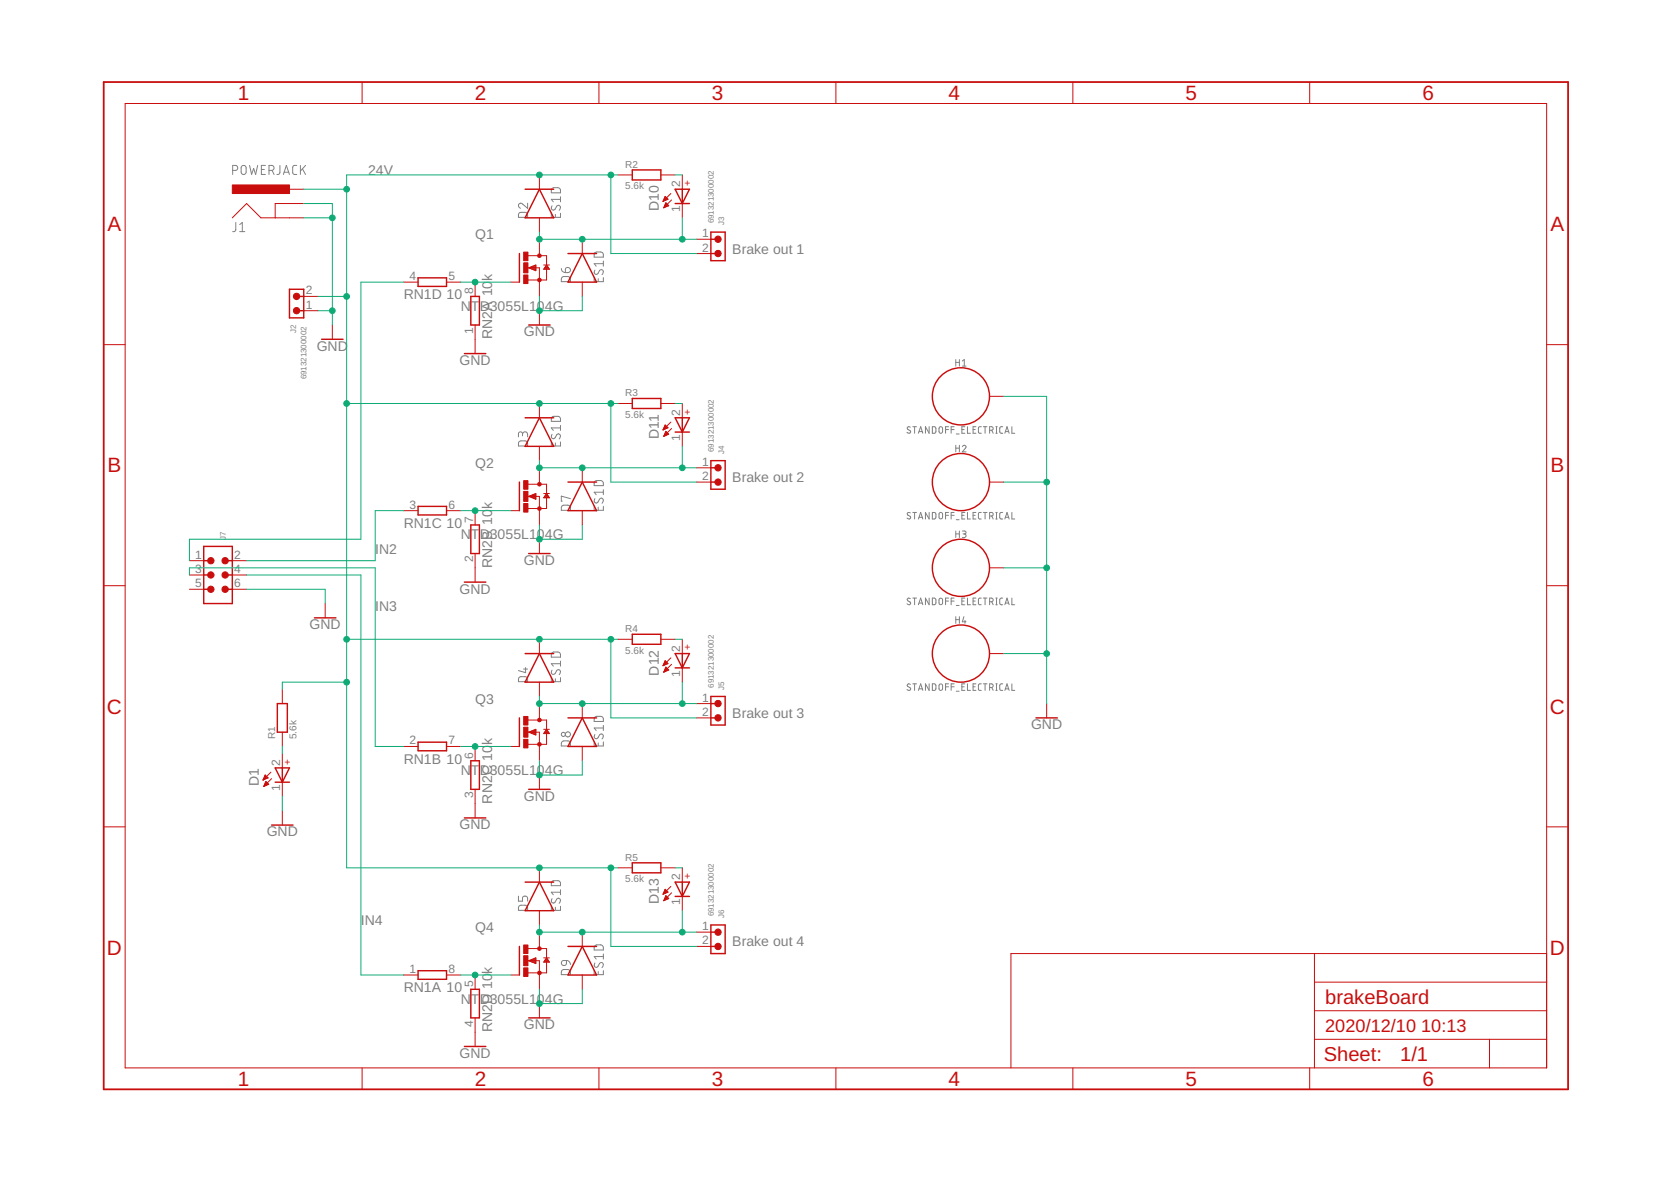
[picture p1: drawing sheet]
<svg xmlns="http://www.w3.org/2000/svg" width="297mm" height="210mm" viewBox="0 0 297 210" stroke-linecap="round" stroke-linejoin="round" font-family="sans-serif">
<g fill="none" stroke="#808080" stroke-width=".18">
<path d="M41.4 30.3h.4a.44 .44 0 0 0 .5-.5 .44 .44 0 0 0-.5-.4h-.4v1.6M41.9 39.5v1.5l-.2 .1-.3 .1M42.6 39.9l.5-.4v1.7M43 29.5l.1-.1a.44 .44 0 0 1 .7 .4v.8a.44 .44 0 0 1-.5 .4 .44 .44 0 0 1-.4-.4zM44.4 29.4l.3 1.6 .4-1.1 .3 1.1 .4-1.6M46.5 30.1h.5M47.2 29.4h-.7v1.6h.7M47.8 30.3h.5a.44 .44 0 0 0 .4-.5 .44 .44 0 0 0-.4-.4h-.5v1.6M48.4 30.3l.3 .7M49.8 29.4l-.1 1.4-.2 .2h-.3M50.4 31l.5-1.6 .6 1.6M50.5 30.6h.8"/>
<path d="M52.7 29.4h-.5l-.2 .4v1l.2 .2h.5M53.4 29.4v1.6M53.8 30l.5 1M54.3 29.4l-.9 1M92.3 37.9l1-.2a.44 .44 0 0 1 .5 .5v.4h-1.6zM93.8 36.1v.9l-.9-.7a.44 .44 0 0 0-.7 .1 .44 .44 0 0 0 .3 .6M98 37.9v.7h1.6v-.7M98.1 36.6l-.1 .2a.38 .38 0 0 0 .2 .5 .38 .38 0 0 0 .5-.1l.3-.5a.41 .41 0 0 1 .6-.1 .41 .41 0 0 1-.1 .6l-.1 .2M98.1 33.5a1.49 1.49 0 0 1 1.3-.1l.2 .2v.7h-1.6zM98.7 38.1v.5M99.6 35v.9M99.6 35.4h-1.6l.4 .5"/>
<path d="M42.6 41.2h.9M99.8 47.7a.7 .7 0 0 0 .7 .8M99.9 49.3a1.33 1.33 0 0 1 1.2-.1l.3 .2v.7h-1.6zM100.6 47.6a.47 .47 0 0 1 .8 .2 .47 .47 0 0 1-.5 .7h-.4zM105.6 49.3v.8h1.7v-.8M105.7 48v.2a.38 .38 0 0 0 .1 .5 .38 .38 0 0 0 .5-.1l.3-.5a.41 .41 0 0 1 .6-.1 .41 .41 0 0 1-.1 .7l-.1 .1M105.7 44.9l.4-.1h.9l.2 .3 .1 .6h-1.7zM106.3 49.5v.6M107.3 46.4v.9M107.3 46.9h-1.7l.4 .4M92.3 78.5a1.49 1.49 0 0 1 1.2-.1l.2 .2 .1 .7h-1.6zM92.9 77.2a.46 .46 0 0 1 .4-.4 .46 .46 0 0 1 .5 .4v.4"/>
<path d="M92.9 77.5v-.4a.36 .36 0 0 0-.4-.3 .36 .36 0 0 0-.3 .3v.5M98 78.5v.8h1.6v-.8M98.1 77.2l-.1 .2a.37 .37 0 0 0 .2 .5 .37 .37 0 0 0 .5-.1l.3-.5a.37 .37 0 0 1 .5-.1 .37 .37 0 0 1 .1 .5l-.2 .3M98.1 74.1l.3-.1h1l.2 .3v.6h-1.6zM98.7 78.7v.6M99.6 75.6v.9M99.6 76.1h-1.6l.4 .4M161.8 75.9a.3 .3 0 0 0-.4 0 .3 .3 0 0 0 0 .4l.4 .2a.32 .32 0 0 1-.1 .5 .32 .32 0 0 1-.5-.2M162.3 75.8h.6M162.6 75.8v1.2M163.3 77l.4-1.2 .3 1.2M163.4 76.7h.6"/>
<path d="M165.2 75.8v1.2l-.7-1.2v1.2M165.7 75.8l.5 .1 .1 .1v.8l-.1 .2h-.5zM167 75.9l.3-.1 .2 .2v.8l-.2 .2-.4-.2zM168.1 76.3h.5M168.6 75.8h-.5v1.2M169.1 76.3h.5M169.6 75.8h-.5v1.2M169.9 63.9v1.2M169.9 79.1v1.2M169.9 64.4h.6M169.9 79.7h.6M170 77.1h.5"/>
<path d="M170.5 63.9v1.2M170.5 79.1v1.2M171 76.3h.4M171.1 79.4a.32 .32 0 0 1 .4-.2 .32 .32 0 0 1 .1 .5l-.5 .6h.6M171.1 64.2l.3-.3v1.2M171.1 65.1h.6M171.5 75.8h-.5v1.2h.5M172 75.8v1.2h.5M173 76.3h.4M173.5 75.8h-.5v1.2h.5M174.4 75.8l-.3 .1-.2 .2v.7l.2 .2h.3M174.8 75.8h.7"/>
<path d="M175.1 75.8v1.2M175.9 76.5l.6-.1 .1-.3-.2-.2-.5-.1v1.2M176.3 76.5l.3 .5M177 75.8h.3M177 77h.3M177.1 75.8v1.2M178.2 75.8l-.3 .1-.2 .2v.7l.2 .2h.3M178.6 77l.4-1.2 .4 1.2M178.7 76.7h.6M179.9 75.8v1.2h.5M99.9 89.9a1.49 1.49 0 0 1 1.2-.1l.3 .3v.6h-1.6zM101.4 88.6l-1.6-.4v.9h.1"/>
<path d="M105.6 90v.7h1.7v-.7M105.7 88.6l-.1 .6 .4 .2 .2-.1 .6-.7a.47 .47 0 0 1 .5 .3 .47 .47 0 0 1-.3 .6M105.7 85.6a1.3 1.3 0 0 1 1.3-.2l.2 .3 .1 .6h-1.7zM106.3 90.1v.6M107.3 87v.9M107.3 87.5h-1.7l.4 .4M161.8 91.2a.3 .3 0 0 0-.4-.1 .3 .3 0 0 0 0 .5l.4 .2a.32 .32 0 0 1-.1 .5 .32 .32 0 0 1-.5-.2M162.3 91.1h.6M162.6 91.1v1.1M163.3 92.2l.4-1.1 .3 1.1M163.4 91.9h.6M165.2 91.1v1.1l-.7-1.1v1.1"/>
<path d="M165.7 91.1h.5l.1 .2v.7l-.1 .2h-.5zM167 91.1h.3l.2 .1v.9l-.2 .1-.4-.1zM168.1 91.6h.5M168.6 91.1h-.5v1.1M169.1 91.6h.5M169.6 91.1h-.5v1.1M169.9 94.4v1.1M169.9 94.9h.6M170 92.4h.5M170.5 94.4v1.1M171 91.6h.4M171.1 94.4h.5l.1 .2-.1 .3h-.4"/>
<path d="M171.4 94.9l.3 .2v.3l-.6 .1M171.5 91.1h-.5v1.1h.5M172 91.1v1.1h.5M173 91.6h.4M173.5 91.1h-.5v1.1h.5M174.4 91.1h-.3l-.2 .2v.8l.2 .1h.3M174.8 91.1h.7M175.1 91.1v1.1M175.9 91.7l.6-.1v-.4l-.6-.1v1.1M176.3 91.7l.3 .5M177 91.1h.3M177 92.2h.3"/>
<path d="M177.1 91.1v1.1M178.2 91.1h-.3l-.2 .2v.8l.2 .1h.3M178.6 92.2l.4-1.1 .4 1.1M178.7 91.9h.6M179.9 91.1v1.1h.5M93.1 118.9h.7M93.4 118.6v.9l-1.2-.3M98.1 119.1l-.1 .2a.38 .38 0 0 0 .2 .5 .38 .38 0 0 0 .5-.1l.3-.5a.41 .41 0 0 1 .6-.1 .41 .41 0 0 1-.1 .7l-.1 .1M98.1 116a1.49 1.49 0 0 1 1.3-.1l.2 .3v.6h-1.6zM99.6 117.5v.9M99.6 118h-1.6l.4 .4M161.8 106.4l-.4-.1-.1 .3 .5 .4a.32 .32 0 0 1-.1 .5 .32 .32 0 0 1-.5-.2"/>
<path d="M162.3 106.3h.6M162.6 106.3v1.2M163.3 107.5l.4-1.2 .3 1.2M163.4 107.2h.6M165.2 106.3v1.2l-.7-1.2v1.2M165.7 106.3h.5l.1 .2v.8l-.2 .2h-.4zM167 106.4l.3-.1 .2 .2v.8l-.2 .2-.4-.2zM168.1 106.8h.5M168.6 106.3h-.5v1.2M169.1 106.8h.5M169.6 106.3h-.5v1.2M169.9 109.6v1.2"/>
<path d="M169.9 110.1h.6M170 107.6h.5M170.5 109.6v1.2M171 106.8h.4M171.3 109.6l-.2 .9h.6M171.5 106.3h-.5v1.2h.5M171.5 110.3v.5M172 106.3v1.2h.5M173 106.8h.4M173.5 106.3h-.5v1.2h.5M174.4 106.3h-.3l-.2 .3v.7l.2 .2h.3M174.8 106.3h.7"/>
<path d="M175.1 106.3v1.2M175.9 107l.5-.1 .2-.2-.1-.3-.6-.1v1.2M176.3 107l.3 .5M177 106.3h.3M177 107.5h.3M177.1 106.3v1.2M178.2 106.3h-.3l-.2 .3v.7l.2 .2h.3M178.6 107.5l.4-1.2 .4 1.2M178.7 107.2h.6M179.9 106.3v1.2h.5M92.3 120.4l1-.1a.44 .44 0 0 1 .5 .4v.5h-1.6zM98 120.4v.8h1.6v-.8"/>
<path d="M98.7 120.6v.6M99.9 131.8a1.33 1.33 0 0 1 1.2-.1l.3 .3v.6h-1.6zM105.6 131.9v.7h1.7v-.7M105.7 130.5v.2a.38 .38 0 0 0 .1 .5 .38 .38 0 0 0 .5-.1l.3-.5a.41 .41 0 0 1 .6 0 .41 .41 0 0 1-.1 .6l-.1 .1M105.7 127.4l.4-.1 .9 .1 .2 .2 .1 .6h-1.7zM106.3 132.1v.5M107.3 128.9v.9M107.3 129.4h-1.7l.4 .4M161.8 121.6h-.4l-.1 .2 .5 .4a.32 .32 0 0 1-.1 .5 .32 .32 0 0 1-.5-.1M162.3 121.5h.6M162.6 121.5v1.2M163.3 122.7l.4-1.2 .3 1.2"/>
<path d="M163.4 122.4h.6M165.2 121.5v1.2l-.7-1.2v1.2M165.7 121.5l.5 .1 .1 .2v.7l-.1 .2h-.5zM167 121.6h.3l.2 .1v.8l-.2 .2-.4-.2zM168.1 122.1h.5M168.6 121.5h-.5v1.2M169.1 122.1h.5M169.6 121.5h-.5v1.2M170 122.9h.5M171 122.1h.4M171.5 121.5h-.5v1.2h.5M172 121.5v1.2h.5"/>
<path d="M173 122.1h.4M173.5 121.5h-.5v1.2h.5M174.4 121.5l-.3 .1-.2 .2v.8l.2 .1h.3M174.8 121.5h.7M175.1 121.5v1.2M175.9 122.2l.6-.1v-.4l-.6-.2v1.2M176.3 122.2l.3 .5M177 121.5h.3M177 122.7h.3M177.1 121.5v1.2M178.2 121.5l-.3 .1-.2 .2v.8l.2 .1h.3M178.6 122.7l.4-1.2 .4 1.2"/>
<path d="M178.7 122.4h.6M179.9 121.5v1.2h.5M92.2 159.3v.9h.7v-.6a.46 .46 0 0 1 .4-.3 .46 .46 0 0 1 .5 .3v.6M98.1 159.7l-.1 .2a.37 .37 0 0 0 .2 .5 .37 .37 0 0 0 .5-.1l.3-.5a.37 .37 0 0 1 .5-.1 .37 .37 0 0 1 .1 .5l-.2 .3M98.1 156.7l.3-.2h1l.2 .3v.6h-1.6zM99.6 158.1v.9M99.6 158.6h-1.6l.4 .4M92.3 161a1.49 1.49 0 0 1 1.2-.1l.2 .3 .1 .6h-1.6zM98 161.1v.7h1.6v-.7M98.7 161.2v.6M99.9 172.4a1.49 1.49 0 0 1 1.2 0l.3 .2v.6h-1.6zM99.9 170.8l.8-.1v.5a.46 .46 0 0 1-.7 .3 .46 .46 0 0 1-.1-.7z"/>
<path d="M100.7 170.7a.7 .7 0 0 1 .7 .7M105.6 172.5v.7h1.7v-.7M105.7 171.2l-.1 .5 .4 .2h.2l.6-.8a.47 .47 0 0 1 .5 .3 .47 .47 0 0 1-.3 .6M105.7 168.1a1.3 1.3 0 0 1 1.3-.1l.2 .2 .1 .6h-1.7zM106.3 172.7v.5M107.3 169.6v.9M107.3 170h-1.7l.4 .5"/>
<circle cx="100.1" cy="130.5" r=".37"/>
<circle cx="101" cy="130.5" r=".45"/>
</g>
<g fill="none" stroke="#c90d0c" stroke-width=".18">
<path d="M22.2 18.4h252.7v171.4h-252.7zM64.4 14.6v3.8M106.5 14.6v3.8M148.6 14.6v3.8M190.7 14.6v3.8M232.8 14.6v3.8M41.3 38.7l2.5-2.5 2.6 2.5h7.6M51.5 33.6h2.5M54 36.2h-5.1v2.5M95.9 31.1v2.5M95.9 38.7v2.6M109.9 31.1h2.5"/>
<path d="M117.5 31.1h2.5M117.9 35.7h.1M117.9 35.6h.4M118 35.5h.6M118 35.4h.7M118 36.8h.3M118.1 35.2h.5M118.1 36.7h.5M118.1 36.6h.7M118.2 35.1h.3M118.2 35h.1M118.2 36.4h.6"/>
<path d="M118.2 34.9l.5 .5-.8 .4zM118.2 36.3h.5M118.3 36.2h.2M118.3 36.1h.1M118.4 36l.5 .6-.9 .3zM119.3 34.4l-1.4 1.4M119.4 35.5l-1.4 1.4M121.3 31.1v2.5M121.3 36.2v2.5M54 55.2h2.5M54 52.7h2.5M59.1 57.8v2.5"/>
<path d="M71.8 50.1h2.5M79.4 50.1h2.5M84.5 50.1v2.6M84.5 57.8v5M90.8 50.1h1.5M93.7 47.6h2.2v5.1M93.9 45.4h3.3v1.7M94 47.6l1.2-.5v1zM94.1 47.5h1.1M94.2 47.7h1M94.4 47.4h.8M94.5 47.8h.7"/>
<path d="M94.7 47.3h.5M94.8 47.9h.4M95 47.2h.2M95.1 48h.1M95.9 42.5v2.9M95.9 55.2v2.6M96.6 47.1h1.1M96.7 47.8h.9M96.8 47.7h.8M96.9 47.5h.6M96.9 47.4h.5M97 47.3h.3"/>
<path d="M97.1 47.2h.1M97.2 47.7v2.1h-3.3M97.2 47.1l.5 .8h-1.1zM103.5 42.5v2.6M103.5 50.1v2.6M123.8 42.5h2.6M123.8 45.1h2.6M18.4 61.3h3.8M95.9 71.7v2.6M95.9 79.3v2.6M109.9 71.7h2.5M117.5 71.7h2.5"/>
<path d="M117.9 76.4h.1M117.9 76.3h.3M118 76.1h.5M118 76h.7M118 77.5h.2M118.1 75.9h.5M118.1 77.3h.4M118.1 75.8h.4M118.1 77.2h.7M118.2 75.6h.2M118.2 77.1h.6M118.2 75.5l.5 .5-.8 .4z"/>
<path d="M118.2 77h.5M118.3 76.9h.3M118.3 76.7h.1M118.4 76.7l.5 .5-.9 .4zM119.3 75l-1.4 1.4M119.4 76.2l-1.4 1.4M121.3 71.7v2.6M121.3 76.8v2.5M175.9 70.4h2.5M274.9 61.3h3.8M33.7 99.7h2.5M41.3 99.7h2.5"/>
<path d="M71.8 90.8h2.5M79.4 90.8h2.5M84.5 90.8v2.5M84.5 98.4v5.1M90.8 90.8h1.5M93.7 88.2h2.2v5.1M93.9 86.1h3.3v1.6M94 88.2l1.2-.5v1zM94.2 88.3h1M94.4 88.1h.8M94.5 88.4h.7M94.7 87.9h.5"/>
<path d="M94.8 88.6h.4M95 87.8h.2M95.1 88.7h.1M95.9 83.1v3M95.9 95.8v2.6M96.6 87.7h1.1M96.7 88.4h.9M96.8 88.3h.8M96.8 88.2h.7M96.9 88.1h.5M97 87.9h.3M97.1 87.8h.1"/>
<path d="M97.2 88.3v2.1h-3.3M97.2 87.7l.5 .8h-1.1zM103.5 83.1v2.6M103.5 90.8v2.5M123.8 83.1h2.6M123.8 85.7h2.6M175.9 85.7h2.5M18.4 104.1h3.8M33.7 102.2h2.5M33.7 104.7h2.5M41.3 102.2h2.5M41.3 104.7h2.5"/>
<path d="M57.8 107.3v2.5M95.9 113.6v2.6M109.9 113.6h2.5M117.5 113.6h2.5M117.9 118.2h.2M117.9 118.1h.5M118 118h.6M118 119.4h.1M118 117.9h.7M118 119.3h.3M118.1 117.8h.5M118.1 119.2h.5"/>
<path d="M118.2 117.6h.2M118.2 119.1h.7M118.2 117.5h.1M118.2 119h.5M118.2 117.4l.5 .5-.8 .4zM118.3 118.8h.3M118.3 118.7h.2M118.4 118.6l.5 .5-.9 .4zM118.4 118.6h.1M119.3 116.9l-1.4 1.4M119.4 118.1l-1.4 1.4M121.3 113.6v2.6"/>
<path d="M121.3 118.7v2.5M175.9 100.9h2.5M175.9 116.2h2.5M274.9 104.1h3.8M46.8 138.6h.1M46.8 138.5h.3M46.9 138.4h.5M46.9 139.7h.2M46.9 138.3h.7M47 138.1h.5M47 139.6h.3M47 138h.4"/>
<path d="M47 139.4h.6M47.1 137.9h.2M47.1 139.3h.6M47.1 137.8h.1M47.1 139.2h.5M47.1 137.8l-.3 .8M47.1 137.8l.5 .5M47.2 139.1h.3M47.2 139h.1M47.3 138.9l.5 .5-.9 .4zM47.6 138.3l-.8 .3M48.2 137.2l-1.4 1.4"/>
<path d="M48.3 138.4l-1.4 1.4M50.2 122.5v2.6M50.2 130.1v2.6M50.2 133.9v2.6M50.2 139v2.6M71.8 132.7h2.5M79.4 132.7h2.5M84.5 132.7v2.5M90.8 132.7h1.5M93.7 130.1h2.2v5.1M93.9 128h3.3v1.6M94 130.1l1.2-.5v1z"/>
<path d="M94.1 130.2h1.1M94.2 130h1M94.4 130.3h.8M94.5 129.9h.7M94.7 130.4h.5M94.8 129.8h.4M95 130.5h.2M95.1 129.7h.1M95.9 121.2v2.6M95.9 125.1v2.9M95.9 137.8v2.5M96.6 129.6h1.1"/>
<path d="M96.7 130.3h.9M96.8 130.2h.7M96.9 130h.6M97 129.9h.4M97 129.8h.3M97.1 129.7h.1M97.2 130.3v2h-3.3M97.2 129.6l.5 .8h-1.1zM103.5 125.1v2.5M103.5 132.7v2.5M123.8 125.1h2.6M123.8 127.6h2.6"/>
<path d="M186.1 125.1v2.5M18.4 147h3.8M50.2 144.1v2.5M84.5 140.3v5.1M95.9 154.2v2.6M109.9 154.2h2.5M117.5 154.2h2.5M117.9 158.9h.1M117.9 158.7h.4M118 158.6h.6M118 158.5h.7M118 160h.3"/>
<path d="M118.1 158.4h.5M118.1 159.8h.5M118.2 158.3h.2M118.2 159.7h.7M118.2 158.2h.1M118.2 159.6h.6M118.2 158.1l.5 .5-.8 .3zM118.3 159.5h.3M118.3 159.4h.2M118.3 159.2h.1M118.4 159.2l.5 .5-.9 .4zM119.3 157.5l-1.4 1.4"/>
<path d="M119.4 158.7l-1.4 1.4M121.3 154.2v2.6M121.3 159.3v2.6M274.9 147h3.8M71.8 173.3h2.5M79.4 173.3h2.5M84.5 173.3v2.5M90.8 173.3h1.5M93.7 170.8h2.2v5M93.9 168.6h3.3v1.6M94 170.8l1.2-.6v1.1zM94.1 170.8h1.1"/>
<path d="M94.1 170.7h1.1M94.4 170.9h.8M94.4 170.6h.8M94.7 170.5h.5M94.7 171h.5M95 170.3h.2M95 171.2h.2M95.9 161.9v2.5M95.9 165.7v2.9M95.9 178.4v2.5M96.6 170.2h1.1M96.7 170.9h.9"/>
<path d="M96.8 170.8h.7M96.9 170.7h.6M96.9 170.6h.5M97 170.5h.3M97.1 170.3h.1M97.2 170.9v2h-3.3M97.2 170.2l.5 .8h-1.1zM103.5 165.7v2.5M103.5 173.3v2.5M118 160.1h.1M123.8 165.7h2.6M123.8 168.2h2.6"/>
<path d="M233.7 169.5v20.3M233.7 179.6h41.2M233.7 174.6h41.2M274.9 169.5h-95.2v20.3M64.4 189.8v3.8M84.5 180.9v5.1M106.5 189.8v3.8M148.6 189.8v3.8M190.7 189.8v3.8M232.8 189.8v3.8M233.7 184.7h41.2M264.8 184.7v5.1"/>
</g>
<path d="M18.4 14.6h260.3v179h-260.3z" fill="none" stroke="#c90d0c" stroke-width=".32"/>
<g fill="none" stroke="#c90d0c" stroke-width=".25">
<path d="M93.3 33.6h5.1M95.9 33.6l2.5 5.1h-5.1zM112.4 30.2h5.1v1.8h-5.1zM120 33.6h2.6l-1.3 2.6zM120 36.2h2.6M121.3 33.6v2.6M51.5 51.4h2.5v5.1h-2.5zM52.7 52.7h1.3M52.7 55.2h1.3M74.3 49.4h5.1v1.5h-5.1zM83.7 52.7h1.5v5.1h-1.5zM92.3 45.1v5"/>
<path d="M94 57.8h3.8M101 45.1h5M103.5 45.1l2.5 5h-5zM126.4 45.1h1.2M126.4 41.3h2.5v5h-2.5zM126.4 42.5h1.2M57.2 60.3h3.8M82.5 62.8h3.9M93.3 74.3h5.1M95.9 74.3l2.5 5h-5.1zM112.4 70.8h5.1v1.8h-5.1zM120 74.3h2.6l-1.3 2.5z"/>
<path d="M120 76.8h2.6M121.3 74.3v2.5M36.2 97.1h5.1v10.2h-5.1zM36.2 99.7h1.3M40 99.7h1.3M74.3 90h5.1v1.5h-5.1zM83.7 93.3h1.5v5.1h-1.5zM92.3 85.7v5.1M94 98.4h3.8M101 85.7h5M103.5 85.7l2.5 5.1h-5zM126.4 81.9h2.5v5.1h-2.5z"/>
<path d="M126.4 85.7h1.2M126.4 83.1h1.2M36.2 102.2h1.3M36.2 104.7h1.3M40 102.2h1.3M40 104.7h1.3M55.9 109.8h3.8M82.5 103.5h3.9M93.3 116.2h5.1M95.9 116.2l2.5 5h-5.1zM112.4 112.7h5.1v1.8h-5.1zM120 116.2h2.6l-1.3 2.5z"/>
<path d="M120 118.7h2.6M121.3 116.2v2.5M48.9 136.5h2.6l-1.3 2.5zM48.9 139h2.6M49.3 125.1h1.8v5h-1.8zM50.2 136.5v2.5M74.3 131.9h5.1v1.5h-5.1zM83.7 135.2h1.5v5.1h-1.5zM92.3 127.6v5.1M101 127.6h5M103.5 127.6l2.5 5.1h-5zM126.4 123.8h2.5v5.1h-2.5z"/>
<path d="M126.4 127.6h1.2M126.4 125.1h1.2M184.1 127.6h3.9M48.3 146.6h3.8M82.5 145.4h3.9M93.3 156.8h5.1M94 140.3h3.8M95.9 156.8l2.5 5.1h-5.1zM112.4 153.4h5.1v1.7h-5.1zM120 156.8h2.6l-1.3 2.5zM120 159.3h2.6M121.3 156.8v2.5"/>
<path d="M74.3 172.5h5.1v1.6h-5.1zM83.7 175.8h1.5v5.1h-1.5zM92.3 168.2v5.1M101 168.2h5M103.5 168.2l2.5 5.1h-5zM126.4 164.4h2.5v5.1h-2.5zM126.4 168.2h1.2M126.4 165.7h1.2M82.5 186h3.9M94 180.9h3.8"/>
<circle cx="170.8" cy="70.4" r="5.1"/>
<circle cx="170.8" cy="85.7" r="5.1"/>
<circle cx="170.8" cy="100.9" r="5.1"/>
<circle cx="170.8" cy="116.2" r="5.1"/>
</g>
<g fill="#c90d0c" stroke="#c90d0c" stroke-width=".18">
<circle cx="127.6" cy="42.5" r=".58"/>
<circle cx="127.6" cy="45.1" r=".58"/>
<circle cx="52.7" cy="55.2" r=".57"/>
<circle cx="52.7" cy="52.7" r=".57"/>
<circle cx="127.6" cy="83.2" r=".58"/>
<circle cx="127.6" cy="85.7" r=".58"/>
<circle cx="127.6" cy="125" r=".58"/>
<circle cx="127.6" cy="127.6" r=".58"/>
<circle cx="127.6" cy="165.7" r=".58"/>
<circle cx="127.6" cy="168.2" r=".58"/>
<circle cx="95.9" cy="45.4" r=".33"/>
<circle cx="95.9" cy="49.8" r=".33"/>
<circle cx="95.9" cy="86.1" r=".32"/>
<circle cx="95.9" cy="90.4" r=".32"/>
<circle cx="95.9" cy="128" r=".33"/>
<circle cx="95.9" cy="132.3" r=".33"/>
<circle cx="95.9" cy="168.6" r=".32"/>
<circle cx="95.9" cy="172.9" r=".32"/>
<circle cx="37.5" cy="99.7" r=".57"/>
<circle cx="40" cy="99.7" r=".57"/>
<circle cx="37.5" cy="102.2" r=".56"/>
<circle cx="40" cy="102.2" r=".56"/>
<circle cx="37.5" cy="104.7" r=".56"/>
<circle cx="40" cy="104.7" r=".56"/>
</g>
<g fill="#c90d0c" stroke="#c90d0c" stroke-width=".18">
<path d="M93.1 48.9h.8v1.5h-.8z"/>
<path d="M93.1 44.8h.8v1.5h-.8z"/>
<path d="M93.1 46.7h.8v1.8h-.8z"/>
<path d="M93.1 89.5h.8v1.5h-.8z"/>
<path d="M93.1 85.4h.8v1.6h-.8z"/>
<path d="M93.1 87.3h.8v1.8h-.8z"/>
<path d="M93.1 131.4h.8v1.5h-.8z"/>
<path d="M93.1 127.3h.8v1.6h-.8z"/>
<path d="M93.1 129.2h.8v1.8h-.8z"/>
<path d="M93.1 172h.8v1.5h-.8z"/>
<path d="M93.1 168h.8v1.5h-.8z"/>
<path d="M93.1 169.9h.8v1.7h-.8z"/>
<path d="M41.3 32.9h10.2v1.5h-10.2z"/>
</g>
<g fill="none" stroke="#0dab76" stroke-width=".18">
<path d="M54 38.7h5.1M54 36.2h5.1v21.6M54 33.6h7.6M108.6 31.1v14h15.2M109.9 31.1h-48.3v123.1h48.3M120 31.1h1.3M121.3 38.7v3.8M56.5 55.2h2.6M56.5 52.7h5.1M71.8 50.1h-7.6v45.7h-30.5v3.9M81.9 50.1h8.9M95.9 41.3v1.2h27.9"/>
<path d="M95.9 52.7v2.5h7.6v-2.5M61.6 71.7h48.3M108.6 71.7v14h15.2M120 71.7h1.3M121.3 79.3v3.8M178.4 70.4h7.7v54.7M71.8 90.8h-5.1v8.9h-22.9M81.9 90.8h8.9M95.9 81.9v1.2h27.9M95.9 93.3v2.5h7.6v-2.5M178.4 85.7h7.7M33.7 102.2v-1.3h33v31.8h5.1"/>
<path d="M43.8 104.7h14v2.6M43.8 102.2h20.4v71.1h7.6M61.6 113.6h48.3M108.6 113.6v14h15.2M120 113.6h1.3M178.4 100.9h7.7M178.4 116.2h7.7M50.2 132.7v1.2M61.6 121.2h-11.4v1.3M81.9 132.7h8.9M95.9 123.8v1.3h27.9M95.9 135.2v2.6h7.6v-2.6"/>
<path d="M121.3 121.2v3.9M50.2 141.6v2.5M108.6 154.2v14h15.2M120 154.2h1.3M81.9 173.3h8.9M95.9 164.4v1.3h27.9M95.9 175.8v2.6h7.6v-2.6M121.3 161.9v3.8"/>
</g>
<g fill="#0dab76" stroke="#0dab76" stroke-width=".18">
<circle cx="121.3" cy="42.5" r=".51"/>
<circle cx="103.5" cy="42.5" r=".51"/>
<circle cx="95.9" cy="42.5" r=".51"/>
<circle cx="95.9" cy="55.2" r=".51"/>
<circle cx="59.1" cy="55.2" r=".51"/>
<circle cx="59.1" cy="38.7" r=".51"/>
<circle cx="95.9" cy="95.8" r=".51"/>
<circle cx="95.9" cy="137.8" r=".51"/>
<circle cx="95.9" cy="178.4" r=".51"/>
<circle cx="186.1" cy="85.7" r=".51"/>
<circle cx="186.1" cy="100.9" r=".51"/>
<circle cx="186.1" cy="116.2" r=".51"/>
<circle cx="61.6" cy="33.6" r=".51"/>
<circle cx="108.6" cy="31.1" r=".51"/>
<circle cx="95.9" cy="31.1" r=".51"/>
<circle cx="108.6" cy="71.7" r=".51"/>
<circle cx="95.9" cy="71.7" r=".51"/>
<circle cx="61.6" cy="52.7" r=".51"/>
<circle cx="108.6" cy="113.6" r=".51"/>
<circle cx="95.9" cy="113.6" r=".51"/>
<circle cx="61.6" cy="71.7" r=".51"/>
<circle cx="108.6" cy="154.2" r=".51"/>
<circle cx="95.9" cy="154.2" r=".51"/>
<circle cx="61.6" cy="113.6" r=".51"/>
<circle cx="61.6" cy="121.2" r=".51"/>
<circle cx="84.5" cy="50.1" r=".51"/>
<circle cx="121.3" cy="83.1" r=".51"/>
<circle cx="103.5" cy="83.1" r=".51"/>
<circle cx="95.9" cy="83.1" r=".51"/>
<circle cx="121.3" cy="125.1" r=".51"/>
<circle cx="103.5" cy="125.1" r=".51"/>
<circle cx="95.9" cy="125.1" r=".51"/>
<circle cx="121.3" cy="165.7" r=".51"/>
<circle cx="103.5" cy="165.7" r=".51"/>
<circle cx="95.9" cy="165.7" r=".51"/>
<circle cx="84.5" cy="173.3" r=".51"/>
<circle cx="84.5" cy="132.7" r=".51"/>
<circle cx="84.5" cy="90.8" r=".51"/>
</g>
<g font-size="3.7" fill="#c90d0c">
<text x="42.3" y="17.8">1</text>
<text x="84.4" y="17.8">2</text>
<text x="126.5" y="17.8">3</text>
<text x="168.6" y="17.8">4</text>
<text x="210.7" y="17.8">5</text>
<text x="252.9" y="17.8">6</text>
<text x="19.1" y="41.1">A</text>
<text x="275.6" y="41.1">A</text>
<text x="19.1" y="84">B</text>
<text x="275.6" y="84">B</text>
<text x="19" y="126.8">C</text>
<text x="275.5" y="126.8">C</text>
<text x="19" y="169.7">D</text>
<text x="275.5" y="169.7">D</text>
<text x="42.3" y="193">1</text>
<text x="84.4" y="193">2</text>
<text x="126.5" y="193">3</text>
<text x="168.6" y="193">4</text>
<text x="210.7" y="193">5</text>
<text x="252.9" y="193">6</text>
</g>
<g font-size="3.6" fill="#c90d0c">
<text x="235.6" y="178.4">brakeBoard</text>
<text x="235.3" y="188.7">Sheet:</text>
<text x="248.9" y="188.5">1/1</text>
</g>
<g font-size="3.2" fill="#c90d0c">
<text x="235.6" y="183.5">2020/12/10</text>
<text x="252.6" y="183.5">10:13</text>
</g>
<g font-size="2.5" fill="#808080">
<text x="65.4" y="31.1">24V</text>
<text x="117.1" y="37.5" transform="rotate(-90 117.1 37.5)">D10</text>
<text x="84.5" y="42.5">Q1</text>
<text x="130.2" y="45.1">Brake out 1</text>
<text x="71.8" y="53.2">RN1D 10</text>
<text x="87.5" y="49.9" transform="rotate(-90 87.5 49.9)">k</text>
<text x="81.9" y="55.2">N</text>
<text x="83.7" y="55.2">T</text>
<text x="85.3" y="55.2">D3055L104G</text>
<text x="93.1" y="59.8">GND</text>
<text x="56.3" y="62.3">GND</text>
<text x="81.7" y="64.9">GND</text>
<text x="87.5" y="60.3" transform="rotate(-90 87.5 60.3)">RN2A 10</text>
<text x="84.5" y="83.1">Q2</text>
<text x="117.1" y="78.1" transform="rotate(-90 117.1 78.1)">D11</text>
<text x="130.2" y="85.7">Brake out 2</text>
<text x="71.8" y="93.8">RN1C 10</text>
<text x="81.9" y="95.8">N</text>
<text x="83.7" y="95.8">T</text>
<text x="85.3" y="95.8">D3055L104G</text>
<text x="87.5" y="90.5" transform="rotate(-90 87.5 90.5)">k</text>
<text x="66.7" y="98.4">I</text>
<text x="67.4" y="98.4">N2</text>
<text x="87.5" y="100.9" transform="rotate(-90 87.5 100.9)">RN2B 10</text>
<text x="93.1" y="100.4">GND</text>
<text x="81.7" y="105.5">GND</text>
<text x="55" y="111.8">GND</text>
<text x="66.7" y="108.5">I</text>
<text x="67.4" y="108.5">N3</text>
<text x="84.5" y="125">Q3</text>
<text x="117.1" y="120.1" transform="rotate(-90 117.1 120.1)">D12</text>
<text x="130.2" y="127.6">Brake out 3</text>
<text x="183.3" y="129.6">GND</text>
<text x="71.8" y="135.7">RN1B 10</text>
<text x="81.9" y="137.7">N</text>
<text x="83.7" y="137.7">T</text>
<text x="85.3" y="137.7">D3055L104G</text>
<text x="87.5" y="132.4" transform="rotate(-90 87.5 132.4)">k</text>
<text x="46" y="139.7" transform="rotate(-90 46 139.7)">D1</text>
<text x="87.5" y="142.8" transform="rotate(-90 87.5 142.8)">RN2C 10</text>
<text x="93.1" y="142.3">GND</text>
<text x="47.4" y="148.7">GND</text>
<text x="81.7" y="147.4">GND</text>
<text x="117.1" y="160.7" transform="rotate(-90 117.1 160.7)">D13</text>
<text x="64.1" y="164.4">I</text>
<text x="64.8" y="164.4">N4</text>
<text x="84.5" y="165.7">Q4</text>
<text x="87.5" y="173" transform="rotate(-90 87.5 173)">k</text>
<text x="130.2" y="168.2">Brake out 4</text>
<text x="71.8" y="176.3">RN1A 10</text>
<text x="81.9" y="178.4">N</text>
<text x="83.7" y="178.4">T</text>
<text x="85.3" y="178.4">D3055L104G</text>
<text x="87.5" y="183.5" transform="rotate(-90 87.5 183.5)">RN2D 10</text>
<text x="93.1" y="182.9">GND</text>
<text x="81.7" y="188">GND</text>
</g>
<g font-size="2.1" fill="#808080">
<text x="120.9" y="33.3" transform="rotate(-90 120.9 33.3)">2</text>
<text x="120.9" y="37.7" transform="rotate(-90 120.9 37.7)">1</text>
<text x="124.8" y="42.2">1</text>
<text x="124.8" y="44.7">2</text>
<text x="54.3" y="52.3">2</text>
<text x="72.8" y="49.8">4</text>
<text x="79.7" y="49.8">5</text>
<text x="84.1" y="52.3" transform="rotate(-90 84.1 52.3)">8</text>
<text x="54.3" y="54.9">1</text>
<text x="84.1" y="59.3" transform="rotate(-90 84.1 59.3)">1</text>
<text x="120.9" y="73.9" transform="rotate(-90 120.9 73.9)">2</text>
<text x="120.9" y="78.3" transform="rotate(-90 120.9 78.3)">1</text>
<text x="124.8" y="82.8">1</text>
<text x="124.8" y="85.3">2</text>
<text x="72.8" y="90.4">3</text>
<text x="79.7" y="90.4">6</text>
<text x="84.1" y="93" transform="rotate(-90 84.1 93)">7</text>
<text x="34.7" y="99.3">1</text>
<text x="34.7" y="101.8">3</text>
<text x="41.6" y="99.3">2</text>
<text x="41.6" y="101.8">4</text>
<text x="84.1" y="99.9" transform="rotate(-90 84.1 99.9)">2</text>
<text x="34.7" y="104.4">5</text>
<text x="41.6" y="104.4">6</text>
<text x="120.9" y="115.8" transform="rotate(-90 120.9 115.8)">2</text>
<text x="120.9" y="120.2" transform="rotate(-90 120.9 120.2)">1</text>
<text x="124.8" y="124.7">1</text>
<text x="124.8" y="127.2">2</text>
<text x="49.8" y="136.1" transform="rotate(-90 49.8 136.1)">2</text>
<text x="72.8" y="132.3">2</text>
<text x="79.7" y="132.3">7</text>
<text x="84.1" y="134.9" transform="rotate(-90 84.1 134.9)">6</text>
<text x="49.8" y="140.6" transform="rotate(-90 49.8 140.6)">1</text>
<text x="84.1" y="141.8" transform="rotate(-90 84.1 141.8)">3</text>
<text x="120.9" y="160.9" transform="rotate(-90 120.9 160.9)">1</text>
<text x="120.9" y="156.4" transform="rotate(-90 120.9 156.4)">2</text>
<text x="124.8" y="165.3">1</text>
<text x="124.8" y="167.9">2</text>
<text x="72.8" y="172.9">1</text>
<text x="79.7" y="172.9">8</text>
<text x="84.1" y="175.5" transform="rotate(-90 84.1 175.5)">5</text>
<text x="84.1" y="182.5" transform="rotate(-90 84.1 182.5)">4</text>
</g>
<g font-size="1.8" fill="#808080">
<text x="111.1" y="29.8">R2</text>
<text x="111.1" y="33.6">5.6k</text>
<text x="111.1" y="70.5">R3</text>
<text x="111.1" y="74.3">5.6k</text>
<text x="111.1" y="112.4">R4</text>
<text x="111.1" y="116.2">5.6k</text>
<text x="48.9" y="131.4" transform="rotate(-90 48.9 131.4)">R1</text>
<text x="52.7" y="131.4" transform="rotate(-90 52.7 131.4)">5.6k</text>
<text x="111.1" y="153">R5</text>
<text x="111.1" y="156.8">5.6k</text>
</g>
<g font-size="1.8" fill="#c90d0c">
<text x="122.8" y="33.1" transform="rotate(-90 122.8 33.1)">+</text>
<text x="122.8" y="73.7" transform="rotate(-90 122.8 73.7)">+</text>
<text x="122.8" y="115.6" transform="rotate(-90 122.8 115.6)">+</text>
<text x="51.7" y="135.9" transform="rotate(-90 51.7 135.9)">+</text>
<text x="122.8" y="156.2" transform="rotate(-90 122.8 156.2)">+</text>
</g>
<g font-size="1.4" fill="#808080">
<text x="126.9" y="39.7" transform="rotate(-90 126.9 39.7)">691321300002</text>
<text x="128.7" y="40.1" transform="rotate(-90 128.7 40.1)">J3</text>
<text x="52.7" y="59.2" transform="rotate(-90 52.7 59.2)">J2</text>
<text x="54.5" y="67.4" transform="rotate(-90 54.5 67.4)">691321300002</text>
<text x="126.9" y="80.3" transform="rotate(-90 126.9 80.3)">691321300002</text>
<text x="128.7" y="80.7" transform="rotate(-90 128.7 80.7)">J4</text>
<text x="40.1" y="95.9" transform="rotate(-90 40.1 95.9)">J7</text>
<text x="126.9" y="122.2" transform="rotate(-90 126.9 122.2)">691321300002</text>
<text x="128.7" y="122.6" transform="rotate(-90 128.7 122.6)">J5</text>
<text x="126.9" y="162.9" transform="rotate(-90 126.9 162.9)">691321300002</text>
<text x="128.7" y="163.2" transform="rotate(-90 128.7 163.2)">J6</text>
</g>
</svg>
